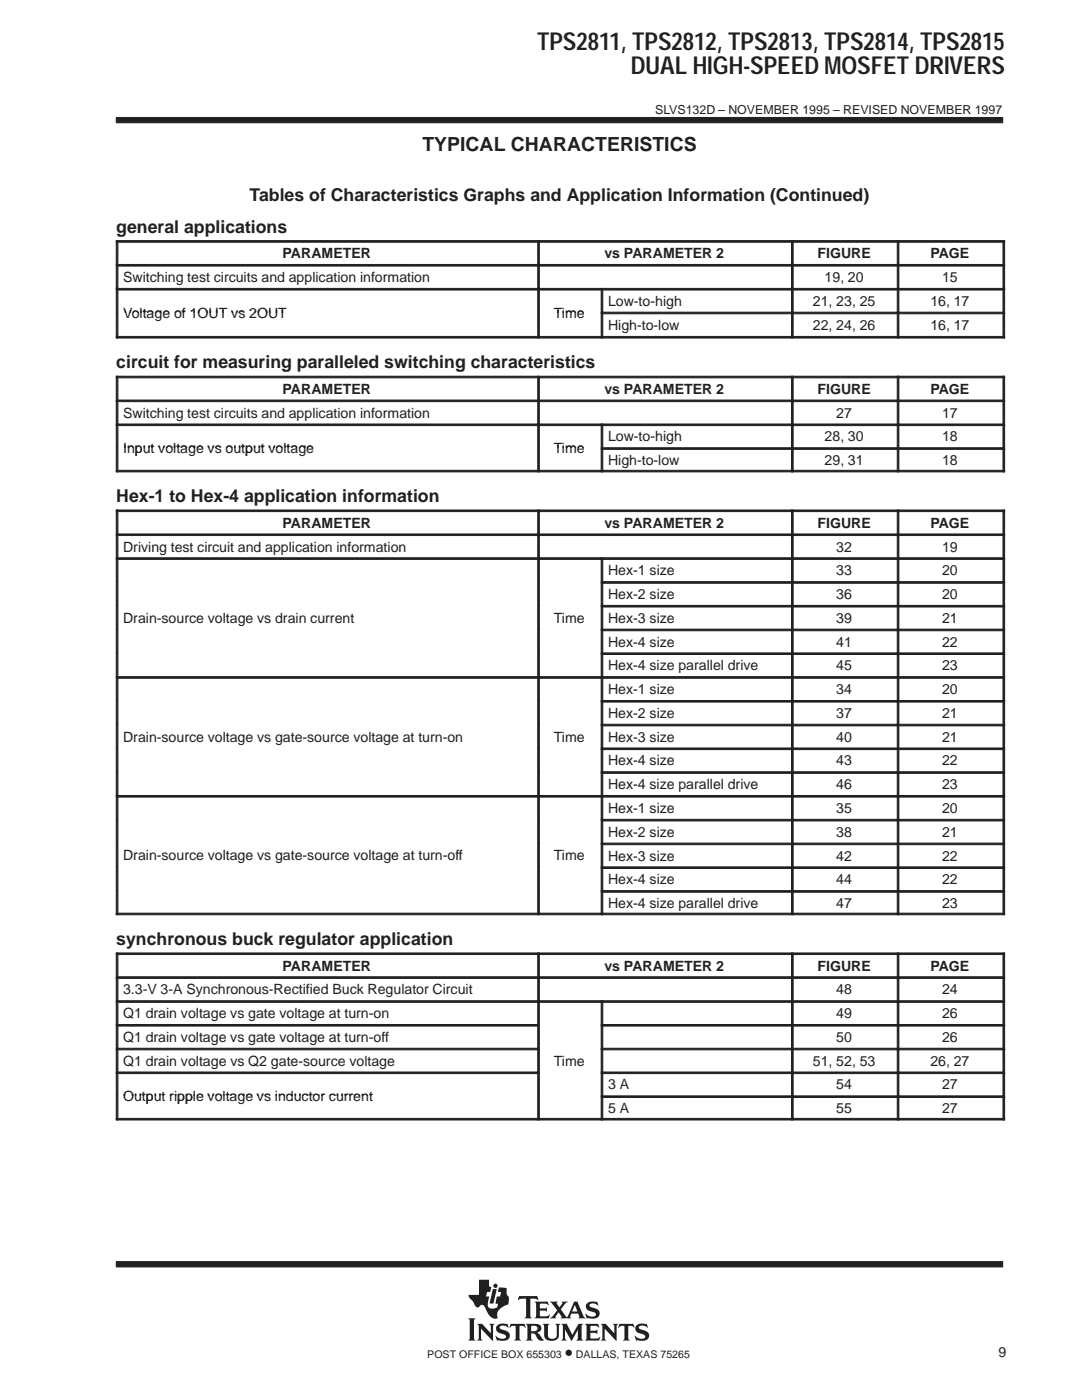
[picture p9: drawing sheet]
<svg xmlns="http://www.w3.org/2000/svg" width="216mm" height="279mm" viewBox="0 0 216 279" stroke-linecap="round" stroke-linejoin="round" font-family="sans-serif">
<g fill="#231f20" stroke="#231f20" stroke-width=".2">
<path d="M23.2 23.4h176.9v1.1h-176.9z" fill-rule="evenodd"/>
<path d="M23.2 251.8h176.9v1h-176.9z" fill-rule="evenodd"/>
</g>
<g fill="#231f20">
<path d="M98.3 257.3h.8l-.6 2.8h-.8z"/>
<path d="M104.9 264.2h1.9a.9 .9 0 0 1 1 .3 .9 .9 0 0 1 0 1.2l-.7 .2 .5 .4 .9 1.2a1.2 1.2 0 0 1-1.6-1l-.3-.4h-.6v1l.3 .4h-1.4l.3-.5v-2.3z" fill-rule="evenodd"/>
<path d="M109.7 259.8h1.6l-.2 .3 .5 .8 .6-.8-.1-.3h1.2l-.4 .2-1 1.3 1.2 1.6 1.5-3.1h.6l1.2 2.9 .4 .4-1.4-.1a.22 .22 0 0 0 .2-.1 .22 .22 0 0 0 0-.3l-.2-.4h-1.4l-.2 .7 .2 .2h-2.2l.2-.3-.5-.9-.7 .9 .2 .3h-1.3l.6-.4 .9-1.2z" fill-rule="evenodd"/>
<path d="M127.1 264.4l.8-.3 .9 .2 .2-.2 .3 .8-.1 .1a1.2 1.2 0 0 0-1.7-.1 1.47 1.47 0 0 0 1.3 .7 1.03 1.03 0 0 1 .7 1.2 1.03 1.03 0 0 1-1.2 .8l-1.1-.1-.2 .1-.4-1 .9 .5h.9a.45 .45 0 0 0 .4-.5 .45 .45 0 0 0-.6-.3l-.2-.1a1.11 1.11 0 0 1-1.2-1.5z" fill-rule="evenodd"/>
<path d="M123.6 264.2h2.8l.2 .8-.6-.4h-.5l-.1 .1v2.4l.3 .4h-1.4l.3-.4v-2.4l-.1-.1h-.5l-.7 .4z" fill-rule="evenodd"/>
<path d="M116.7 264.2h2.6l.2 .8-.6-.4-1.1 .1v.9h1.1l.3-.3v.9l-.4-.2h-1v1l1.3 .1 .7-.3-.3 .7h-2.8l.3-.4v-2.5z" fill-rule="evenodd"/>
<path d="M119.9 264.2h1l1.7 1.9v-1.5l-.3-.4h1l-.3 .4v3l-2.3-2.4v2l.3 .3h-1.1l.3-.4v-2.5z" fill-rule="evenodd"/>
<path d="M112 264.2h1.1l1.1 2.2 1.2-2.2h1l-.3 .4v2.6l.3 .3h-1.4l.3-.4v-1.7l-1.3 2.2-1.3-2.3v1.8l.4 .4h-1.1l.3-.5v-2.3z" fill-rule="evenodd"/>
<path d="M99.3 264.4l.7-.2 1.1 .1 .1-.2 .3 .8-.6-.3h-.8a.41 .41 0 0 0-.4 .4 .41 .41 0 0 0 .5 .4 1.29 1.29 0 0 1 1.5 1.4 1.08 1.08 0 0 1-1.2 .8l-1.1-.1-.2 .1-.4-1 .8 .5 .5 .1 .6-.1 .3-.3a.72 .72 0 0 0-.9-.6 .99 .99 0 0 1-1-.6 .99 .99 0 0 1 .2-1.2z" fill-rule="evenodd"/>
<path d="M101.9 264.2h2.8l.2 .8-.7-.4h-.4l-.1 .1v2.4l.3 .4h-1.4l.3-.4v-2.4l-.1-.1h-.5l-.7 .4z" fill-rule="evenodd"/>
<path d="M108.3 264.2h1.3l-.3 .4v2a.65 .65 0 0 0 .7 .6l.6-.1 .4-.4 .1-2-.3-.5h1l-.3 .4v1.8a1.54 1.54 0 0 1-2.4 .9l-.5-.6v-2.1z" fill-rule="evenodd"/>
<path d="M95.2 264.2h1l1.7 1.9v-1.5l-.3-.4h1.1l-.3 .4v3l-2.4-2.4v1.9l.3 .4h-1.1l.3-.5v-2.3z" fill-rule="evenodd"/>
<path d="M93.4 263.1h1.5l-.3 .4v3.6l.3 .4h-1.5l.3-.4v-3.6z" fill-rule="evenodd"/>
<path d="M103.6 258.7h3.6l.2 .8-.4-.3h-1.2v3.6l.3 .3h-1.4l.2-.2 .1-.3v-3.2l-.1-.2h-.8l-.7 .3z" fill-rule="evenodd"/>
<path d="M106.7 259.8h2.6l.1 .7-.5-.3-1.2 .1v.8h1.1l.3-.2v.9l-.4-.2h-1v1l.2 .1h1.2l.5-.4 .1 .1-.2 .7h-2.8l.3-.5v-2.3z" fill-rule="evenodd"/>
<path d="M117.1 260.2a2.09 2.09 0 0 1 1.9-.3l.2-.2 .1 .9a1.22 1.22 0 0 0-1.7-.1 .82 .82 0 0 0 .9 .5 1.06 1.06 0 0 1 1.2 1.1 1.06 1.06 0 0 1-1.2 1.1l-1.2-.2-.2 .2-.3-1 .8 .5 .8 .1a.46 .46 0 0 0 .5-.5 .46 .46 0 0 0-.5-.5h-.2a1.11 1.11 0 0 1-1.2-1.6z" fill-rule="evenodd"/>
<path d="M95.6 255.4h2v1.3l.4 .2-.2 .9h-.6l-.2 .9h.6l-.3 1.3 .1 .7a.9 .9 0 0 0 1.2 .4l.6-.2 .2-.7-.5-.1 .2-1.4h.7l.2-.9h-.7l.3-.9 1.5 .2v1.1l.2 .4 .2 .1v.7a.81 .81 0 0 1-.6 1.1 2.73 2.73 0 0 0-1.7 1.7l.1 .8-.1 .1a1.81 1.81 0 0 1-2.1-1.5l-.3-.6a.7 .7 0 0 0-.6-.6 .7 .7 0 0 0-.7 .5 1.12 1.12 0 0 1-1.1-1.1l-.7-.8-.2-.6h2.1z" fill-rule="evenodd"/>
<circle cx="98.9" cy="256.6" r=".43"/>
</g>
<g fill="#fff">
<path d="M114.7 260.4l.5 1.3h-1z"/>
<path d="M106 264.6h.6a.56 .56 0 0 1 .6 .5 .56 .56 0 0 1-.6 .6h-.6z" fill-rule="evenodd"/>
</g>
<g fill="#231f20" stroke="#231f20" stroke-width=".2">
<path d="M23.2 48h.3v4.8h-.3z" fill-rule="evenodd"/>
<path d="M23.2 48h84.1v.3h-84.1z" fill-rule="evenodd"/>
<path d="M107.3 48h.3v4.8h-.3z" fill-rule="evenodd"/>
<path d="M107.3 48h50.6v.3h-50.6z" fill-rule="evenodd"/>
<path d="M157.9 48h.4v4.8h-.4z" fill-rule="evenodd"/>
<path d="M157.9 48h21.1v.3h-21.1z" fill-rule="evenodd"/>
<path d="M179 48h.4v4.8h-.4z" fill-rule="evenodd"/>
<path d="M200.1 48h.4v4.8h-.4z" fill-rule="evenodd"/>
<path d="M179 48h21.5v.3h-21.5z" fill-rule="evenodd"/>
<path d="M23.2 52.8h.3v4.7h-.3z" fill-rule="evenodd"/>
<path d="M23.2 52.8h84.1v.3h-84.1z" fill-rule="evenodd"/>
<path d="M107.3 52.8h.3v4.7h-.3z" fill-rule="evenodd"/>
<path d="M107.3 52.8h50.6v.3h-50.6z" fill-rule="evenodd"/>
<path d="M157.9 52.8h.4v4.7h-.4z" fill-rule="evenodd"/>
<path d="M157.9 52.8h21.1v.3h-21.1z" fill-rule="evenodd"/>
<path d="M179 52.8h.4v4.7h-.4z" fill-rule="evenodd"/>
<path d="M200.1 52.8h.4v4.7h-.4z" fill-rule="evenodd"/>
<path d="M179 52.8h21.5v.3h-21.5z" fill-rule="evenodd"/>
<path d="M23.2 57.6h.3v4.7h-.3z" fill-rule="evenodd"/>
<path d="M23.2 57.6h84.1v.3h-84.1z" fill-rule="evenodd"/>
<path d="M107.3 57.6h.3v4.7h-.3z" fill-rule="evenodd"/>
<path d="M107.3 57.6h12.6v.3h-12.6z" fill-rule="evenodd"/>
<path d="M120 57.6h.3v4.7h-.3z" fill-rule="evenodd"/>
<path d="M120 57.6h37.9v.3h-37.9z" fill-rule="evenodd"/>
<path d="M157.9 57.6h.4v4.7h-.4z" fill-rule="evenodd"/>
<path d="M157.9 57.6h21.1v.3h-21.1z" fill-rule="evenodd"/>
<path d="M179 57.6h.4v4.7h-.4z" fill-rule="evenodd"/>
<path d="M200.1 57.6h.4v4.7h-.4z" fill-rule="evenodd"/>
<path d="M179 57.6h21.5v.3h-21.5z" fill-rule="evenodd"/>
<path d="M23.2 62.3h.3v5.2h-.3z" fill-rule="evenodd"/>
<path d="M23.2 67.1h84.1v.4h-84.1z" fill-rule="evenodd"/>
<path d="M107.3 62.3h.3v5.2h-.3z" fill-rule="evenodd"/>
<path d="M107.3 67.1h12.6v.4h-12.6z" fill-rule="evenodd"/>
<path d="M120 62.3h.3v5.2h-.3z" fill-rule="evenodd"/>
<path d="M120 62.3h37.9v.3h-37.9z" fill-rule="evenodd"/>
<path d="M120 67.1h37.9v.4h-37.9z" fill-rule="evenodd"/>
<path d="M157.9 62.3h.4v5.2h-.4z" fill-rule="evenodd"/>
<path d="M157.9 62.3h21.1v.3h-21.1z" fill-rule="evenodd"/>
<path d="M157.9 67.1h21.1v.4h-21.1z" fill-rule="evenodd"/>
<path d="M179 62.3h.4v5.2h-.4z" fill-rule="evenodd"/>
<path d="M200.1 62.3h.4v5.2h-.4z" fill-rule="evenodd"/>
<path d="M179 62.3h21.5v.3h-21.5z" fill-rule="evenodd"/>
<path d="M179 67.1h21.5v.4h-21.5z" fill-rule="evenodd"/>
<path d="M23.2 75.1h.3v4.7h-.3z" fill-rule="evenodd"/>
<path d="M23.2 75.1h84.1v.3h-84.1z" fill-rule="evenodd"/>
<path d="M107.3 75.1h.3v4.7h-.3z" fill-rule="evenodd"/>
<path d="M107.3 75.1h50.6v.3h-50.6z" fill-rule="evenodd"/>
<path d="M157.9 75.1h.4v4.7h-.4z" fill-rule="evenodd"/>
<path d="M157.9 75.1h21.1v.3h-21.1z" fill-rule="evenodd"/>
<path d="M179 75.1h.4v4.7h-.4z" fill-rule="evenodd"/>
<path d="M200.1 75.1h.4v4.7h-.4z" fill-rule="evenodd"/>
<path d="M179 75.1h21.5v.3h-21.5z" fill-rule="evenodd"/>
<path d="M23.2 79.8h.3v4.8h-.3z" fill-rule="evenodd"/>
<path d="M23.2 79.8h84.1v.4h-84.1z" fill-rule="evenodd"/>
<path d="M107.3 79.8h.3v4.8h-.3z" fill-rule="evenodd"/>
<path d="M107.3 79.8h50.6v.4h-50.6z" fill-rule="evenodd"/>
<path d="M157.9 79.8h.4v4.8h-.4z" fill-rule="evenodd"/>
<path d="M157.9 79.8h21.1v.4h-21.1z" fill-rule="evenodd"/>
<path d="M179 79.8h.4v4.8h-.4z" fill-rule="evenodd"/>
<path d="M200.1 79.8h.4v4.8h-.4z" fill-rule="evenodd"/>
<path d="M179 79.8h21.5v.4h-21.5z" fill-rule="evenodd"/>
<path d="M23.2 84.6h.3v4.7h-.3z" fill-rule="evenodd"/>
<path d="M23.2 84.6h84.1v.3h-84.1z" fill-rule="evenodd"/>
<path d="M107.3 84.6h.3v4.7h-.3z" fill-rule="evenodd"/>
<path d="M107.3 84.6h12.6v.3h-12.6z" fill-rule="evenodd"/>
<path d="M120 84.6h.3v4.7h-.3z" fill-rule="evenodd"/>
<path d="M120 84.6h37.9v.3h-37.9z" fill-rule="evenodd"/>
<path d="M157.9 84.6h.4v4.7h-.4z" fill-rule="evenodd"/>
<path d="M157.9 84.6h21.1v.3h-21.1z" fill-rule="evenodd"/>
<path d="M179 84.6h.4v4.7h-.4z" fill-rule="evenodd"/>
<path d="M200.1 84.6h.4v4.7h-.4z" fill-rule="evenodd"/>
<path d="M179 84.6h21.5v.3h-21.5z" fill-rule="evenodd"/>
<path d="M23.2 89.4h.3v4.8h-.3z" fill-rule="evenodd"/>
<path d="M23.2 93.9h84.1v.3h-84.1z" fill-rule="evenodd"/>
<path d="M107.3 89.4h.3v4.8h-.3z" fill-rule="evenodd"/>
<path d="M107.3 93.9h12.6v.3h-12.6z" fill-rule="evenodd"/>
<path d="M120 89.4h.3v4.8h-.3z" fill-rule="evenodd"/>
<path d="M120 89.4h37.9v.3h-37.9z" fill-rule="evenodd"/>
<path d="M120 93.9h37.9v.3h-37.9z" fill-rule="evenodd"/>
<path d="M157.9 89.4h.4v4.8h-.4z" fill-rule="evenodd"/>
<path d="M157.9 89.4h21.1v.3h-21.1z" fill-rule="evenodd"/>
<path d="M157.9 93.9h21.1v.3h-21.1z" fill-rule="evenodd"/>
<path d="M179 89.4h.4v4.8h-.4z" fill-rule="evenodd"/>
<path d="M200.1 89.4h.4v4.8h-.4z" fill-rule="evenodd"/>
<path d="M179 89.4h21.5v.3h-21.5z" fill-rule="evenodd"/>
<path d="M179 93.9h21.5v.3h-21.5z" fill-rule="evenodd"/>
<path d="M23.2 101.8h.3v4.7h-.3z" fill-rule="evenodd"/>
<path d="M23.2 101.8h84.1v.3h-84.1z" fill-rule="evenodd"/>
<path d="M107.3 101.8h.3v4.7h-.3z" fill-rule="evenodd"/>
<path d="M107.3 101.8h50.6v.3h-50.6z" fill-rule="evenodd"/>
<path d="M157.9 101.8h.4v4.7h-.4z" fill-rule="evenodd"/>
<path d="M157.9 101.8h21.1v.3h-21.1z" fill-rule="evenodd"/>
<path d="M179 101.8h.4v4.7h-.4z" fill-rule="evenodd"/>
<path d="M200.1 101.8h.4v4.7h-.4z" fill-rule="evenodd"/>
<path d="M179 101.8h21.5v.3h-21.5z" fill-rule="evenodd"/>
<path d="M23.2 106.6h.3v4.7h-.3z" fill-rule="evenodd"/>
<path d="M23.2 106.6h84.1v.3h-84.1z" fill-rule="evenodd"/>
<path d="M107.3 106.6h.3v4.7h-.3z" fill-rule="evenodd"/>
<path d="M107.3 106.6h50.6v.3h-50.6z" fill-rule="evenodd"/>
<path d="M157.9 106.6h.4v4.7h-.4z" fill-rule="evenodd"/>
<path d="M157.9 106.6h21.1v.3h-21.1z" fill-rule="evenodd"/>
<path d="M179 106.6h.4v4.7h-.4z" fill-rule="evenodd"/>
<path d="M200.1 106.6h.4v4.7h-.4z" fill-rule="evenodd"/>
<path d="M179 106.6h21.5v.3h-21.5z" fill-rule="evenodd"/>
<path d="M23.2 111.3h.3v4.8h-.3z" fill-rule="evenodd"/>
<path d="M23.2 111.3h84.1v.3h-84.1z" fill-rule="evenodd"/>
<path d="M107.3 111.3h.3v4.8h-.3z" fill-rule="evenodd"/>
<path d="M107.3 111.3h12.6v.3h-12.6z" fill-rule="evenodd"/>
<path d="M120 111.3h.3v4.8h-.3z" fill-rule="evenodd"/>
<path d="M120 111.3h37.9v.3h-37.9z" fill-rule="evenodd"/>
<path d="M157.9 111.3h.4v4.8h-.4z" fill-rule="evenodd"/>
<path d="M157.9 111.3h21.1v.3h-21.1z" fill-rule="evenodd"/>
<path d="M179 111.3h.4v4.8h-.4z" fill-rule="evenodd"/>
<path d="M200.1 111.3h.4v4.8h-.4z" fill-rule="evenodd"/>
<path d="M179 111.3h21.5v.3h-21.5z" fill-rule="evenodd"/>
<path d="M23.2 116.1h.3v4.7h-.3z" fill-rule="evenodd"/>
<path d="M107.3 116.1h.3v4.7h-.3z" fill-rule="evenodd"/>
<path d="M120 116.1h.3v4.7h-.3z" fill-rule="evenodd"/>
<path d="M120 116.1h37.9v.3h-37.9z" fill-rule="evenodd"/>
<path d="M157.9 116.1h.4v4.7h-.4z" fill-rule="evenodd"/>
<path d="M157.9 116.1h21.1v.3h-21.1z" fill-rule="evenodd"/>
<path d="M179 116.1h.4v4.7h-.4z" fill-rule="evenodd"/>
<path d="M200.1 116.1h.4v4.7h-.4z" fill-rule="evenodd"/>
<path d="M179 116.1h21.5v.3h-21.5z" fill-rule="evenodd"/>
<path d="M23.2 120.8h.3v4.7h-.3z" fill-rule="evenodd"/>
<path d="M107.3 120.8h.3v4.7h-.3z" fill-rule="evenodd"/>
<path d="M120 120.8h.3v4.7h-.3z" fill-rule="evenodd"/>
<path d="M120 120.8h37.9v.3h-37.9z" fill-rule="evenodd"/>
<path d="M157.9 120.8h.4v4.7h-.4z" fill-rule="evenodd"/>
<path d="M157.9 120.8h21.1v.3h-21.1z" fill-rule="evenodd"/>
<path d="M179 120.8h.4v4.7h-.4z" fill-rule="evenodd"/>
<path d="M200.1 120.8h.4v4.7h-.4z" fill-rule="evenodd"/>
<path d="M179 120.8h21.5v.3h-21.5z" fill-rule="evenodd"/>
<path d="M23.2 125.6h.3v4.7h-.3z" fill-rule="evenodd"/>
<path d="M107.3 125.6h.3v4.7h-.3z" fill-rule="evenodd"/>
<path d="M120 125.6h.3v4.7h-.3z" fill-rule="evenodd"/>
<path d="M120 125.6h37.9v.3h-37.9z" fill-rule="evenodd"/>
<path d="M157.9 125.6h.4v4.7h-.4z" fill-rule="evenodd"/>
<path d="M157.9 125.6h21.1v.3h-21.1z" fill-rule="evenodd"/>
<path d="M179 125.6h.4v4.7h-.4z" fill-rule="evenodd"/>
<path d="M200.1 125.6h.4v4.7h-.4z" fill-rule="evenodd"/>
<path d="M179 125.6h21.5v.3h-21.5z" fill-rule="evenodd"/>
<path d="M23.2 130.3h.3v4.7h-.3z" fill-rule="evenodd"/>
<path d="M107.3 130.3h.3v4.7h-.3z" fill-rule="evenodd"/>
<path d="M120 130.3h.3v4.7h-.3z" fill-rule="evenodd"/>
<path d="M120 130.3h37.9v.3h-37.9z" fill-rule="evenodd"/>
<path d="M157.9 130.3h.4v4.7h-.4z" fill-rule="evenodd"/>
<path d="M157.9 130.3h21.1v.3h-21.1z" fill-rule="evenodd"/>
<path d="M179 130.3h.4v4.7h-.4z" fill-rule="evenodd"/>
<path d="M200.1 130.3h.4v4.7h-.4z" fill-rule="evenodd"/>
<path d="M179 130.3h21.5v.3h-21.5z" fill-rule="evenodd"/>
<path d="M23.2 135h.3v4.8h-.3z" fill-rule="evenodd"/>
<path d="M23.2 135h84.1v.4h-84.1z" fill-rule="evenodd"/>
<path d="M107.3 135h.3v4.8h-.3z" fill-rule="evenodd"/>
<path d="M107.3 135h12.6v.4h-12.6z" fill-rule="evenodd"/>
<path d="M120 135h.3v4.8h-.3z" fill-rule="evenodd"/>
<path d="M120 135h37.9v.4h-37.9z" fill-rule="evenodd"/>
<path d="M157.9 135h.4v4.8h-.4z" fill-rule="evenodd"/>
<path d="M157.9 135h21.1v.4h-21.1z" fill-rule="evenodd"/>
<path d="M179 135h.4v4.8h-.4z" fill-rule="evenodd"/>
<path d="M200.1 135h.4v4.8h-.4z" fill-rule="evenodd"/>
<path d="M179 135h21.5v.4h-21.5z" fill-rule="evenodd"/>
<path d="M23.2 139.8h.3v4.7h-.3z" fill-rule="evenodd"/>
<path d="M107.3 139.8h.3v4.7h-.3z" fill-rule="evenodd"/>
<path d="M120 139.8h.3v4.7h-.3z" fill-rule="evenodd"/>
<path d="M120 139.8h37.9v.3h-37.9z" fill-rule="evenodd"/>
<path d="M157.9 139.8h.4v4.7h-.4z" fill-rule="evenodd"/>
<path d="M157.9 139.8h21.1v.3h-21.1z" fill-rule="evenodd"/>
<path d="M179 139.8h.4v4.7h-.4z" fill-rule="evenodd"/>
<path d="M200.1 139.8h.4v4.7h-.4z" fill-rule="evenodd"/>
<path d="M179 139.8h21.5v.3h-21.5z" fill-rule="evenodd"/>
<path d="M23.2 144.5h.3v4.8h-.3z" fill-rule="evenodd"/>
<path d="M107.3 144.5h.3v4.8h-.3z" fill-rule="evenodd"/>
<path d="M120 144.5h.3v4.8h-.3z" fill-rule="evenodd"/>
<path d="M120 144.5h37.9v.4h-37.9z" fill-rule="evenodd"/>
<path d="M157.9 144.5h.4v4.8h-.4z" fill-rule="evenodd"/>
<path d="M157.9 144.5h21.1v.4h-21.1z" fill-rule="evenodd"/>
<path d="M179 144.5h.4v4.8h-.4z" fill-rule="evenodd"/>
<path d="M200.1 144.5h.4v4.8h-.4z" fill-rule="evenodd"/>
<path d="M179 144.5h21.5v.4h-21.5z" fill-rule="evenodd"/>
<path d="M23.2 149.3h.3v4.7h-.3z" fill-rule="evenodd"/>
<path d="M107.3 149.3h.3v4.7h-.3z" fill-rule="evenodd"/>
<path d="M120 149.3h.3v4.7h-.3z" fill-rule="evenodd"/>
<path d="M120 149.3h37.9v.3h-37.9z" fill-rule="evenodd"/>
<path d="M157.9 149.3h.4v4.7h-.4z" fill-rule="evenodd"/>
<path d="M157.9 149.3h21.1v.3h-21.1z" fill-rule="evenodd"/>
<path d="M179 149.3h.4v4.7h-.4z" fill-rule="evenodd"/>
<path d="M200.1 149.3h.4v4.7h-.4z" fill-rule="evenodd"/>
<path d="M179 149.3h21.5v.3h-21.5z" fill-rule="evenodd"/>
<path d="M23.2 154h.3v4.7h-.3z" fill-rule="evenodd"/>
<path d="M107.3 154h.3v4.7h-.3z" fill-rule="evenodd"/>
<path d="M120 154h.3v4.7h-.3z" fill-rule="evenodd"/>
<path d="M120 154h37.9v.3h-37.9z" fill-rule="evenodd"/>
<path d="M157.9 154h.4v4.7h-.4z" fill-rule="evenodd"/>
<path d="M157.9 154h21.1v.3h-21.1z" fill-rule="evenodd"/>
<path d="M179 154h.4v4.7h-.4z" fill-rule="evenodd"/>
<path d="M200.1 154h.4v4.7h-.4z" fill-rule="evenodd"/>
<path d="M179 154h21.5v.3h-21.5z" fill-rule="evenodd"/>
<path d="M23.2 158.8h.3v4.7h-.3z" fill-rule="evenodd"/>
<path d="M23.2 158.8h84.1v.3h-84.1z" fill-rule="evenodd"/>
<path d="M107.3 158.8h.3v4.7h-.3z" fill-rule="evenodd"/>
<path d="M107.3 158.8h12.6v.3h-12.6z" fill-rule="evenodd"/>
<path d="M120 158.8h.3v4.7h-.3z" fill-rule="evenodd"/>
<path d="M120 158.8h37.9v.3h-37.9z" fill-rule="evenodd"/>
<path d="M157.9 158.8h.4v4.7h-.4z" fill-rule="evenodd"/>
<path d="M157.9 158.8h21.1v.3h-21.1z" fill-rule="evenodd"/>
<path d="M179 158.8h.4v4.7h-.4z" fill-rule="evenodd"/>
<path d="M200.1 158.8h.4v4.7h-.4z" fill-rule="evenodd"/>
<path d="M179 158.8h21.5v.3h-21.5z" fill-rule="evenodd"/>
<path d="M23.2 163.5h.3v4.7h-.3z" fill-rule="evenodd"/>
<path d="M107.3 163.5h.3v4.7h-.3z" fill-rule="evenodd"/>
<path d="M120 163.5h.3v4.7h-.3z" fill-rule="evenodd"/>
<path d="M120 163.5h37.9v.3h-37.9z" fill-rule="evenodd"/>
<path d="M157.9 163.5h.4v4.7h-.4z" fill-rule="evenodd"/>
<path d="M157.9 163.5h21.1v.3h-21.1z" fill-rule="evenodd"/>
<path d="M179 163.5h.4v4.7h-.4z" fill-rule="evenodd"/>
<path d="M200.1 163.5h.4v4.7h-.4z" fill-rule="evenodd"/>
<path d="M179 163.5h21.5v.3h-21.5z" fill-rule="evenodd"/>
<path d="M23.2 168.3h.3v4.7h-.3z" fill-rule="evenodd"/>
<path d="M107.3 168.3h.3v4.7h-.3z" fill-rule="evenodd"/>
<path d="M120 168.3h.3v4.7h-.3z" fill-rule="evenodd"/>
<path d="M120 168.3h37.9v.3h-37.9z" fill-rule="evenodd"/>
<path d="M157.9 168.3h.4v4.7h-.4z" fill-rule="evenodd"/>
<path d="M157.9 168.3h21.1v.3h-21.1z" fill-rule="evenodd"/>
<path d="M179 168.3h.4v4.7h-.4z" fill-rule="evenodd"/>
<path d="M200.1 168.3h.4v4.7h-.4z" fill-rule="evenodd"/>
<path d="M179 168.3h21.5v.3h-21.5z" fill-rule="evenodd"/>
<path d="M23.2 173h.3v4.7h-.3z" fill-rule="evenodd"/>
<path d="M107.3 173h.3v4.7h-.3z" fill-rule="evenodd"/>
<path d="M120 173h.3v4.7h-.3z" fill-rule="evenodd"/>
<path d="M120 173h37.9v.3h-37.9z" fill-rule="evenodd"/>
<path d="M157.9 173h.4v4.7h-.4z" fill-rule="evenodd"/>
<path d="M157.9 173h21.1v.3h-21.1z" fill-rule="evenodd"/>
<path d="M179 173h.4v4.7h-.4z" fill-rule="evenodd"/>
<path d="M200.1 173h.4v4.7h-.4z" fill-rule="evenodd"/>
<path d="M179 173h21.5v.3h-21.5z" fill-rule="evenodd"/>
<path d="M23.2 177.7h.3v4.9h-.3z" fill-rule="evenodd"/>
<path d="M23.2 182.2h84.1v.4h-84.1z" fill-rule="evenodd"/>
<path d="M107.3 177.7h.3v4.9h-.3z" fill-rule="evenodd"/>
<path d="M107.3 182.2h12.6v.4h-12.6z" fill-rule="evenodd"/>
<path d="M120 177.7h.3v4.9h-.3z" fill-rule="evenodd"/>
<path d="M120 177.7h37.9v.4h-37.9z" fill-rule="evenodd"/>
<path d="M120 182.2h37.9v.4h-37.9z" fill-rule="evenodd"/>
<path d="M157.9 177.7h.4v4.9h-.4z" fill-rule="evenodd"/>
<path d="M157.9 177.7h21.1v.4h-21.1z" fill-rule="evenodd"/>
<path d="M157.9 182.2h21.1v.4h-21.1z" fill-rule="evenodd"/>
<path d="M179 177.7h.4v4.9h-.4z" fill-rule="evenodd"/>
<path d="M200.1 177.7h.4v4.9h-.4z" fill-rule="evenodd"/>
<path d="M179 177.7h21.5v.4h-21.5z" fill-rule="evenodd"/>
<path d="M179 182.2h21.5v.4h-21.5z" fill-rule="evenodd"/>
<path d="M23.2 190.2h.3v4.7h-.3z" fill-rule="evenodd"/>
<path d="M23.2 190.2h84.1v.3h-84.1z" fill-rule="evenodd"/>
<path d="M107.3 190.2h.3v4.7h-.3z" fill-rule="evenodd"/>
<path d="M107.3 190.2h50.6v.3h-50.6z" fill-rule="evenodd"/>
<path d="M157.9 190.2h.4v4.7h-.4z" fill-rule="evenodd"/>
<path d="M157.9 190.2h21.1v.3h-21.1z" fill-rule="evenodd"/>
<path d="M179 190.2h.4v4.7h-.4z" fill-rule="evenodd"/>
<path d="M200.1 190.2h.4v4.7h-.4z" fill-rule="evenodd"/>
<path d="M179 190.2h21.5v.3h-21.5z" fill-rule="evenodd"/>
<path d="M23.2 194.9h.3v4.8h-.3z" fill-rule="evenodd"/>
<path d="M23.2 194.9h84.1v.4h-84.1z" fill-rule="evenodd"/>
<path d="M107.3 194.9h.3v4.8h-.3z" fill-rule="evenodd"/>
<path d="M107.3 194.9h50.6v.4h-50.6z" fill-rule="evenodd"/>
<path d="M157.9 194.9h.4v4.8h-.4z" fill-rule="evenodd"/>
<path d="M157.9 194.9h21.1v.4h-21.1z" fill-rule="evenodd"/>
<path d="M179 194.9h.4v4.8h-.4z" fill-rule="evenodd"/>
<path d="M200.1 194.9h.4v4.8h-.4z" fill-rule="evenodd"/>
<path d="M179 194.9h21.5v.4h-21.5z" fill-rule="evenodd"/>
<path d="M23.2 199.7h.3v4.7h-.3z" fill-rule="evenodd"/>
<path d="M23.2 199.7h84.1v.3h-84.1z" fill-rule="evenodd"/>
<path d="M107.3 199.7h.3v4.7h-.3z" fill-rule="evenodd"/>
<path d="M107.3 199.7h12.6v.3h-12.6z" fill-rule="evenodd"/>
<path d="M120 199.7h.3v4.7h-.3z" fill-rule="evenodd"/>
<path d="M120 199.7h37.9v.3h-37.9z" fill-rule="evenodd"/>
<path d="M157.9 199.7h.4v4.7h-.4z" fill-rule="evenodd"/>
<path d="M157.9 199.7h21.1v.3h-21.1z" fill-rule="evenodd"/>
<path d="M179 199.7h.4v4.7h-.4z" fill-rule="evenodd"/>
<path d="M200.1 199.7h.4v4.7h-.4z" fill-rule="evenodd"/>
<path d="M179 199.7h21.5v.3h-21.5z" fill-rule="evenodd"/>
<path d="M23.2 204.5h.3v4.7h-.3z" fill-rule="evenodd"/>
<path d="M23.2 204.5h84.1v.3h-84.1z" fill-rule="evenodd"/>
<path d="M107.3 204.5h.3v4.7h-.3z" fill-rule="evenodd"/>
<path d="M120 204.5h.3v4.7h-.3z" fill-rule="evenodd"/>
<path d="M120 204.5h37.9v.3h-37.9z" fill-rule="evenodd"/>
<path d="M157.9 204.5h.4v4.7h-.4z" fill-rule="evenodd"/>
<path d="M157.9 204.5h21.1v.3h-21.1z" fill-rule="evenodd"/>
<path d="M179 204.5h.4v4.7h-.4z" fill-rule="evenodd"/>
<path d="M200.1 204.5h.4v4.7h-.4z" fill-rule="evenodd"/>
<path d="M179 204.5h21.5v.3h-21.5z" fill-rule="evenodd"/>
<path d="M23.2 209.2h.3v4.7h-.3z" fill-rule="evenodd"/>
<path d="M23.2 209.2h84.1v.3h-84.1z" fill-rule="evenodd"/>
<path d="M107.3 209.2h.3v4.7h-.3z" fill-rule="evenodd"/>
<path d="M120 209.2h.3v4.7h-.3z" fill-rule="evenodd"/>
<path d="M120 209.2h37.9v.3h-37.9z" fill-rule="evenodd"/>
<path d="M157.9 209.2h.4v4.7h-.4z" fill-rule="evenodd"/>
<path d="M157.9 209.2h21.1v.3h-21.1z" fill-rule="evenodd"/>
<path d="M179 209.2h.4v4.7h-.4z" fill-rule="evenodd"/>
<path d="M200.1 209.2h.4v4.7h-.4z" fill-rule="evenodd"/>
<path d="M179 209.2h21.5v.3h-21.5z" fill-rule="evenodd"/>
<path d="M23.2 213.9h.3v4.8h-.3z" fill-rule="evenodd"/>
<path d="M23.2 213.9h84.1v.4h-84.1z" fill-rule="evenodd"/>
<path d="M107.3 213.9h.3v4.8h-.3z" fill-rule="evenodd"/>
<path d="M120 213.9h.3v4.8h-.3z" fill-rule="evenodd"/>
<path d="M120 213.9h37.9v.4h-37.9z" fill-rule="evenodd"/>
<path d="M157.9 213.9h.4v4.8h-.4z" fill-rule="evenodd"/>
<path d="M157.9 213.9h21.1v.4h-21.1z" fill-rule="evenodd"/>
<path d="M179 213.9h.4v4.8h-.4z" fill-rule="evenodd"/>
<path d="M200.1 213.9h.4v4.8h-.4z" fill-rule="evenodd"/>
<path d="M179 213.9h21.5v.4h-21.5z" fill-rule="evenodd"/>
<path d="M23.2 218.7h.3v4.8h-.3z" fill-rule="evenodd"/>
<path d="M23.2 223.2h84.1v.3h-84.1z" fill-rule="evenodd"/>
<path d="M107.3 218.7h.3v4.8h-.3z" fill-rule="evenodd"/>
<path d="M107.3 223.2h12.6v.3h-12.6z" fill-rule="evenodd"/>
<path d="M120 218.7h.3v4.8h-.3z" fill-rule="evenodd"/>
<path d="M120 218.7h37.9v.3h-37.9z" fill-rule="evenodd"/>
<path d="M120 223.2h37.9v.3h-37.9z" fill-rule="evenodd"/>
<path d="M157.9 218.7h.4v4.8h-.4z" fill-rule="evenodd"/>
<path d="M157.9 218.7h21.1v.3h-21.1z" fill-rule="evenodd"/>
<path d="M157.9 223.2h21.1v.3h-21.1z" fill-rule="evenodd"/>
<path d="M179 218.7h.4v4.8h-.4z" fill-rule="evenodd"/>
<path d="M200.1 218.7h.4v4.8h-.4z" fill-rule="evenodd"/>
<path d="M179 218.7h21.5v.3h-21.5z" fill-rule="evenodd"/>
<path d="M179 223.2h21.5v.3h-21.5z" fill-rule="evenodd"/>
</g>
<g font-size="4.9" fill="#231f20">
<text x="107.2" y="9.9">TPS2811, TPS2812, TPS2813, TPS2814, TPS2815</text>
<text x="125.9" y="14.8">DUAL HIGH-SPEED MOSFET DRIVERS</text>
</g>
<text font-size="3.9" fill="#231f20" x="84.3" y="30.2">TYPICAL CHARACTERISTICS</text>
<g font-size="3.5" fill="#231f20">
<text x="49.8" y="40.1">Tables of Characteristics Graphs and Application Information (Continued)</text>
<text x="23.2" y="46.4">general applications</text>
<text x="23.2" y="73.5">circuit for measuring paralleled switching characteristics</text>
<text x="23.2" y="100.2">Hex-1 to Hex-4 application information</text>
<text x="23.2" y="188.6">synchronous buck regulator application</text>
<text x="112.7" y="271">•</text>
</g>
<g font-size="2.8" fill="#231f20">
<text x="56.4" y="51.5">PARAMETER</text>
<text x="120.6" y="51.5">vs PARAMETER 2</text>
<text x="163.1" y="51.5">FIGURE</text>
<text x="185.6" y="51.5">PAGE</text>
<text x="24.6" y="56.3">Switching test circuits and application information</text>
<text x="164.5" y="56.3">19, 20</text>
<text x="188" y="56.3">15</text>
<text x="24.6" y="63.4">Voltage of 1OUT vs 2OUT</text>
<text x="110.5" y="63.4">Time</text>
<text x="121.3" y="61">Low-to-high</text>
<text x="121.3" y="65.8">High-to-low</text>
<text x="162.2" y="61">21, 23, 25</text>
<text x="162.2" y="65.8">22, 24, 26</text>
<text x="185.6" y="61">16, 17</text>
<text x="185.6" y="65.8">16, 17</text>
<text x="24.6" y="83.4">Switching test circuits and application information</text>
<text x="56.4" y="78.6">PARAMETER</text>
<text x="120.6" y="78.6">vs PARAMETER 2</text>
<text x="163.1" y="78.6">FIGURE</text>
<text x="166.9" y="83.4">27</text>
<text x="185.6" y="78.6">PAGE</text>
<text x="188" y="83.4">17</text>
<text x="121.3" y="88.1">Low-to-high</text>
<text x="164.5" y="88.1">28, 30</text>
<text x="188" y="88.1">18</text>
<text x="24.6" y="90.5">Input voltage vs output voltage</text>
<text x="110.5" y="90.5">Time</text>
<text x="121.3" y="92.9">High-to-low</text>
<text x="164.5" y="92.9">29, 31</text>
<text x="188" y="92.9">18</text>
<text x="56.4" y="105.3">PARAMETER</text>
<text x="120.6" y="105.3">vs PARAMETER 2</text>
<text x="163.1" y="105.3">FIGURE</text>
<text x="185.6" y="105.3">PAGE</text>
<text x="24.6" y="110.1">Driving test circuit and application information</text>
<text x="166.9" y="110.1">32</text>
<text x="188" y="110.1">19</text>
<text x="121.3" y="114.8">Hex-1 size</text>
<text x="121.3" y="119.6">Hex-2 size</text>
<text x="166.9" y="114.8">33</text>
<text x="166.9" y="119.6">36</text>
<text x="188" y="114.8">20</text>
<text x="188" y="119.6">20</text>
<text x="24.6" y="124.3">Drain-source voltage vs drain current</text>
<text x="110.5" y="124.3">Time</text>
<text x="121.3" y="124.3">Hex-3 size</text>
<text x="166.9" y="124.3">39</text>
<text x="188" y="124.3">21</text>
<text x="121.3" y="129">Hex-4 size</text>
<text x="166.9" y="129">41</text>
<text x="188" y="129">22</text>
<text x="121.3" y="133.8">Hex-4 size parallel drive</text>
<text x="166.9" y="133.8">45</text>
<text x="188" y="133.8">23</text>
<text x="121.3" y="138.5">Hex-1 size</text>
<text x="121.3" y="143.3">Hex-2 size</text>
<text x="166.9" y="138.5">34</text>
<text x="166.9" y="143.3">37</text>
<text x="188" y="138.5">20</text>
<text x="188" y="143.3">21</text>
<text x="24.6" y="148">Drain-source voltage vs gate-source voltage at turn-on</text>
<text x="110.5" y="148">Time</text>
<text x="121.3" y="148">Hex-3 size</text>
<text x="166.9" y="148">40</text>
<text x="188" y="148">21</text>
<text x="121.3" y="152.8">Hex-4 size</text>
<text x="166.9" y="152.8">43</text>
<text x="188" y="152.8">22</text>
<text x="121.3" y="157.5">Hex-4 size parallel drive</text>
<text x="166.9" y="157.5">46</text>
<text x="188" y="157.5">23</text>
<text x="121.3" y="162.2">Hex-1 size</text>
<text x="121.3" y="167">Hex-2 size</text>
<text x="166.9" y="162.2">35</text>
<text x="166.9" y="167">38</text>
<text x="188" y="162.2">20</text>
<text x="188" y="167">21</text>
<text x="24.6" y="171.7">Drain-source voltage vs gate-source voltage at turn-off</text>
<text x="110.5" y="171.7">Time</text>
<text x="121.3" y="171.7">Hex-3 size</text>
<text x="166.9" y="171.7">42</text>
<text x="188" y="171.7">22</text>
<text x="121.3" y="176.5">Hex-4 size</text>
<text x="166.9" y="176.5">44</text>
<text x="188" y="176.5">22</text>
<text x="121.3" y="181.3">Hex-4 size parallel drive</text>
<text x="166.9" y="181.3">47</text>
<text x="188" y="181.3">23</text>
<text x="56.4" y="193.7">PARAMETER</text>
<text x="120.6" y="193.7">vs PARAMETER 2</text>
<text x="163.1" y="193.7">FIGURE</text>
<text x="185.6" y="193.7">PAGE</text>
<text x="24.6" y="198.5">3.3-V 3-A Synchronous-Rectified Buck Regulator Circuit</text>
<text x="24.6" y="203.2">Q1 drain voltage vs gate voltage at turn-on</text>
<text x="166.9" y="198.5">48</text>
<text x="166.9" y="203.2">49</text>
<text x="188" y="198.5">24</text>
<text x="188" y="203.2">26</text>
<text x="24.6" y="207.9">Q1 drain voltage vs gate voltage at turn-off</text>
<text x="166.9" y="207.9">50</text>
<text x="188" y="207.9">26</text>
<text x="24.6" y="212.7">Q1 drain voltage vs Q2 gate-source voltage</text>
<text x="110.5" y="212.7">Time</text>
<text x="162.2" y="212.7">51, 52, 53</text>
<text x="185.6" y="212.7">26, 27</text>
<text x="24.6" y="219.8">Output ripple voltage vs inductor current</text>
<text x="121.3" y="217.4">3 A</text>
<text x="166.9" y="217.4">54</text>
<text x="188" y="217.4">27</text>
<text x="121.3" y="222.2">5 A</text>
<text x="166.9" y="222.2">55</text>
<text x="188" y="222.2">27</text>
<text x="199.2" y="270.7">9</text>
</g>
<text font-size="2.5" fill="#231f20" x="130.7" y="22.7">SLVS132D – NOVEMBER 1995 – REVISED NOVEMBER 1997</text>
<g font-size="2.1" fill="#231f20">
<text x="85.3" y="271">POST OFFICE BOX 655303</text>
<text x="114.9" y="271">DALLAS, TEXAS 75265</text>
</g>
</svg>
